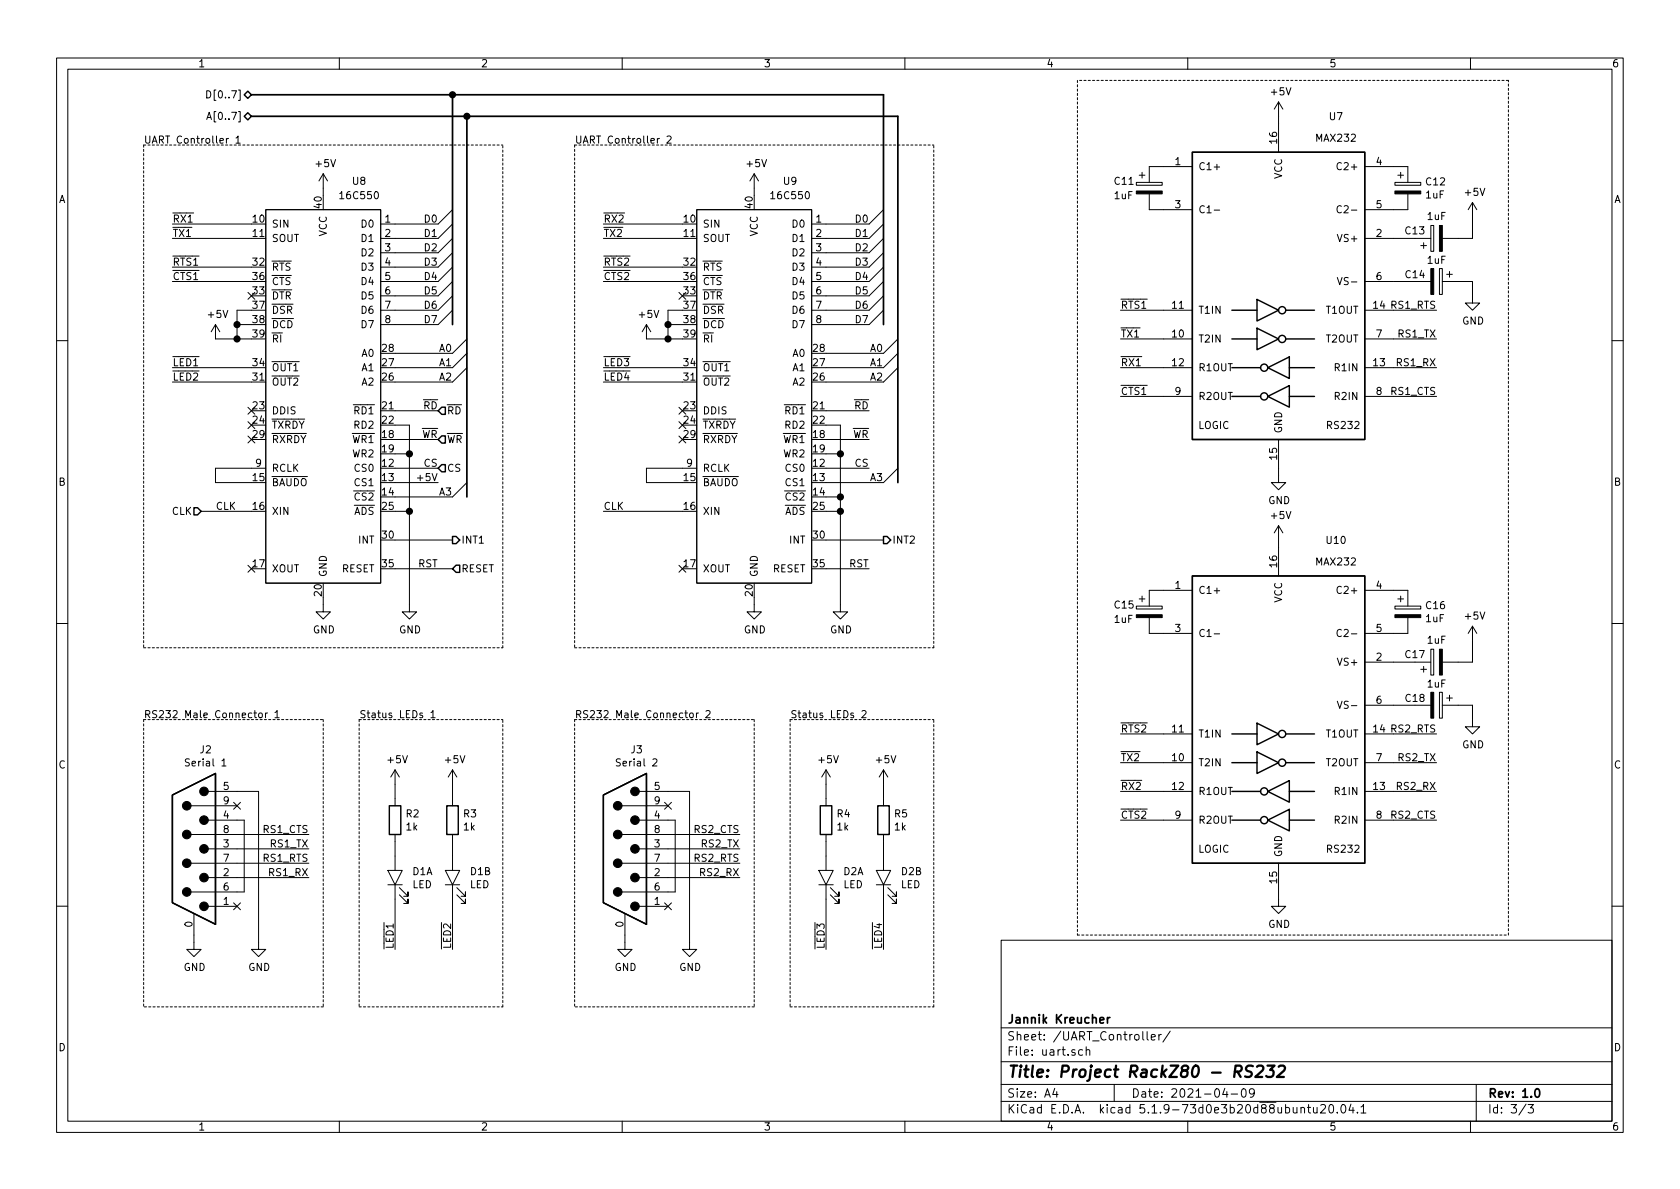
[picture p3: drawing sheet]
<svg xmlns="http://www.w3.org/2000/svg" width="297mm" height="210mm" viewBox="0 0 297 210" stroke-linecap="round" stroke-linejoin="round" font-family="sans-serif">
<g fill="none" stroke="#000" stroke-width=".18">
<path d="M10 10.3h277v189.9h-277zM12 12.2h273v186.1h-273zM36.6 16a.64 .64 0 0 1 .7 .7 .64 .64 0 0 1-.7 .6zM60 10.3v1.9M110 10.3v1.9M160 10.3v1.9M210 10.3v1.9M226.1 18v8.9M226.1 18l-.8 1.3M226.1 18l.7 1.3M260 10.3v1.9M30.5 39.6h13.9"/>
<path d="M33 37.7h1.2M36.6 21.1l.4-1.2 .4 1.2M36.7 20.8h.6M40.4 24.5l-.4 .2M41.7 24.4l.4-.4v1.3M41.7 25.3h.8M47 37.1h20.3v66h-20.3zM57.1 30.7l-.7 1.3M57.1 30.7v3.8M57.1 30.7l.8 1.3M80 39.6l-2.5 2.6h-10.2M80 37.1l-2.5 2.5h-10.2"/>
<path d="M106.7 39.6h13.9M116.6 24.5l-.4 .2M117.9 24.2l.5-.2 .3 .4-.8 .9h.8M123.2 37.1h20.3v66h-20.3zM133.3 30.7l-.7 1.3M133.3 30.7v3.8M133.3 30.7l.8 1.3M156.2 39.6l-2.5 2.6h-10.2M156.2 37.1l-2.5 2.5h-10.2M200.9 32.3h4.6v.5h-4.6zM201.4 31h1M201.9 30.5v1"/>
<path d="M203.2 34.3v2.8h7.6M210.8 29.5h-7.6v2.8M214.7 37.2h.9M237.2 28.9a.5 .5 0 0 0-.7 0 .5 .5 0 0 0-.1 .6 .45 .45 0 0 0 .2 .5 .45 .45 0 0 0 .6-.1M237.2 36.5a.5 .5 0 0 0-.7 0 .5 .5 0 0 0-.1 .6 .45 .45 0 0 0 .2 .5 .45 .45 0 0 0 .6-.1M241.3 29.5h7.6v2.8M246.6 32.3h4.6v.5h-4.6zM247.1 31h1.1M247.6 30.5v1M248.9 34.3v2.8h-7.6M253 39.9h.5v4.5h-.5zM260.3 35.8v6.4h-5.3"/>
<path d="M260.3 35.8l-.7 1.3M260.3 35.8l.8 1.3M30.5 42.2h13.9M30.5 49.8h13.9M30.5 47.2h13.9M38.1 57.4l-.8 1.3M38.1 57.4v2.5h6.3M38.1 57.4l.8 1.3M41.9 57.4h2.5M43.8 51.7l1.3 1.2M44.4 54.9h-2.5v5M45.1 51.7l-1.3 1.2"/>
<path d="M80 52.3l-2.5 2.6h-10.2M80 47.2l-2.5 2.6h-10.2M80 42.2l-2.5 2.5h-10.2M80 44.7l-2.5 2.5h-10.2M80 49.8l-2.5 2.5h-10.2M80 54.9l-2.5 2.5h-10.2M82.5 59.9l-2.5 2.6h-10.2M106.7 42.2h13.9M106.7 49.8h13.9M106.7 47.2h13.9M114.3 57.4v2.5h6.3M114.3 57.4l-.8 1.3"/>
<path d="M114.3 57.4l.8 1.3M118.1 57.4h2.5M120 51.7l1.3 1.2M120.6 54.9h-2.5v5M121.3 51.7l-1.3 1.2M156.2 52.3l-2.5 2.6h-10.2M156.2 47.2l-2.5 2.6h-10.2M156.2 42.2l-2.5 2.5h-10.2M156.2 44.7l-2.5 2.5h-10.2M156.2 49.8l-2.5 2.5h-10.2M156.2 54.9l-2.5 2.5h-10.2M158.7 59.9l-2.5 2.6h-10.2"/>
<path d="M198.1 59.9h12.7M198.1 54.9h12.7M236.4 49.1l.5 1.2 .4-1.2M241.3 59.9h12.7M241.3 54.9h12.7M241.3 42.2h11.7M241.3 49.8h11.7M251.2 43.4h1M251.7 42.9v1M254.5 47.5h.5v4.6h-.5zM255 49.8h5.3v3.8h1.3l-1.3 1.3-1.2-1.3h1.2M255.8 48.5h1"/>
<path d="M256.3 48v1M10 60.2h2M30.5 65h13.9M30.5 67.6h13.9M34 63.1h1.2M43.8 72l1.3 1.2M43.8 74.6l1.3 1.2M43.8 77.1l1.3 1.2M45.1 77.1l-1.3 1.2M45.1 74.6l-1.3 1.2M45.1 72l-1.3 1.2M69.8 75.2h2.6v33h1.3l-1.3 1.3-1.3-1.3h1.3"/>
<path d="M69.8 77.7h7.7M69.8 72.6h7.7M82.5 62.5l-2.5 2.5h-10.2M82.5 65l-2.5 2.6h-10.2M106.7 65h13.9M106.7 67.6h13.9M120 77.1l1.3 1.2M120 74.6l1.3 1.2M120 72l1.3 1.2M121.3 74.6l-1.3 1.2M121.3 72l-1.3 1.2M121.3 77.1l-1.3 1.2"/>
<path d="M146 75.2h2.6v33h1.3l-1.3 1.3-1.3-1.3h1.3M146 77.7h7.7M146 72.6h7.7M158.7 62.5l-2.5 2.5h-10.2M158.7 65l-2.5 2.6h-10.2M198.1 65h12.7M198.1 70.1h12.7M200.7 63.1h1.2M226.1 77.7v7.6h1.2l-1.2 1.3-1.3-1.3h1.3M241.3 65h12.7M241.3 70.1h12.7M285 60.2h2"/>
<path d="M35.6 90.4h8.8M43.8 100l1.3 1.2M45.1 100l-1.3 1.2M47 82.8h-8.9v2.5h6.3M69.8 82.8h7.7M69.8 90.4h2.6M69.8 85.3h7.7M69.8 95.5h10.2M69.8 80.3h2.6M82.5 85.3l-2.5 2.6h-10.2M106.7 90.4h13.9M120 100l1.3 1.2"/>
<path d="M121.3 100l-1.3 1.2M123.2 82.8h-8.9v2.5h6.3M146 82.8h7.7M146 90.4h2.6M146 95.5h10.2M146 80.3h2.6M146 87.9h2.6M158.7 82.8l-2.5 2.5h-10.2M226.1 93l-.8 1.2M226.1 93v8.8M226.1 93l.7 1.2M10 110.3h2"/>
<path d="M57.1 105.7v2.5h1.3l-1.3 1.3-1.2-1.3h1.2M69.8 100.6h10.2M133.3 105.7v2.5h1.3l-1.3 1.3-1.2-1.3h1.2M146 100.6h7.7M200.9 107.2h4.6v.5h-4.6zM201.4 105.9h1M201.9 105.4v1M203.2 109.2v2.8h7.6M210.8 104.4h-7.6v2.8M214.7 112.1h.9M237.2 103.8a.5 .5 0 0 0-.7 0 .5 .5 0 0 0-.1 .6 .45 .45 0 0 0 .2 .5 .45 .45 0 0 0 .6-.1M237.2 111.4a.5 .5 0 0 0-.7 0 .5 .5 0 0 0-.1 .6 .45 .45 0 0 0 .2 .5 .45 .45 0 0 0 .6-.1"/>
<path d="M241.3 104.4h7.6v2.8M241.3 117.1h11.7M246.6 107.2h4.6v.5h-4.6zM247.1 105.9h1.1M247.6 105.4v1M248.9 109.2v2.8h-7.6M251.2 118.4h1M251.7 117.9v1M253 114.8h.5v4.6h-.5zM260.3 110.7v6.4h-5.3M260.3 110.7l-.7 1.3M260.3 110.7l.8 1.3"/>
<path d="M285 110.3h2M36.8 139.9h8.9v28h1.3l-1.3 1.3-1.3-1.3h1.3M39.2 134.5l.4-.3v1.3M39.2 135.5h.8M45.8 126.1h.4l.1 .1v.7h-.3l-.3-.2zM46.9 126.1v.8M47.3 126.1h-.3l-.1 .2M48.6 126l.4-.4v1.3M48.6 126.9h.8M69.8 136.1v6.4M69.8 136.1l-.7 1.3M69.8 136.1l.8 1.3"/>
<path d="M76.2 126l.4-.4v1.3M76.2 126.9h.7M80 136.1v6.4M80 136.1l-.8 1.3M80 136.1l.8 1.3M113 139.9h8.9v28h1.3l-1.3 1.3-1.3-1.3h1.3M115.4 134.3l.5-.1 .3 .3-.1 .2-.7 .8h.8M122 126.1h.4l.1 .1v.7h-.3l-.3-.2zM123.1 126.1v.8M123.5 126.1l-.4 .2M124.8 125.8l.5-.2 .2 .2 .1 .2-.1 .2-.7 .7h.8M146 136.1l-.7 1.3"/>
<path d="M146 136.1v6.4M146 136.1l.8 1.3M152.4 125.8l.5-.2 .2 .4-.8 .9h.8M156.2 136.1v6.4M156.2 136.1l-.8 1.3M156.2 136.1l.8 1.3M198.1 134.9h12.7M198.1 129.8h12.7M198.1 139.9h12.7M236.4 124l.5 1.3 .4-1.3M241.3 134.9h12.7M241.3 129.8h12.7"/>
<path d="M241.3 139.9h12.7M241.3 124.7h11.7M254.5 122.4h.5v4.6h-.5zM255 124.7h5.3v3.8h1.3l-1.3 1.3-1.2-1.3h1.2M255.8 123.4h1M256.3 122.9v1M33.8 152.6h20.8M33.8 147.6h20.8M33.8 142.5h8.1M36.8 145h6.4v12.7h-9.4M36.8 155.2h17.8M36.8 150.1h17.8"/>
<path d="M41.3 159.7l1.2 1.2M41.3 141.9l1.2 1.2M42.5 159.7l-1.2 1.2M42.5 141.9l-1.2 1.2M68.6 153.9h2.5l-1.3 2.6zM68.6 156.5h2.5M69.8 147.6v6.3M69.8 156.5v11.4M70.6 158.2l1.5 1.6v-.8v.8h-.7M70.6 157l1.5 1.5v-.8v.8h-.7M78.7 153.9h2.6l-1.3 2.6zM78.7 156.5h2.6"/>
<path d="M80 147.6v6.3M80 156.5v11.4M80.8 158.2l1.5 1.6v-.8v.8h-.8M80.8 157l1.5 1.5v-.8v.8h-.8M110 152.6h20.8M110 147.6h20.8M110 142.5h8.1M113 145h6.4v12.7h-9.4M113 155.2h17.8M113 150.1h17.8M117.5 141.9l1.2 1.2M117.5 159.7l1.2 1.2"/>
<path d="M118.7 141.9l-1.2 1.2M118.7 159.7l-1.2 1.2M144.8 153.9h2.5l-1.3 2.6zM144.8 156.5h2.5M146 147.6v6.3M146 156.5v11.4M146.8 158.2l1.5 1.6v-.8v.8h-.7M146.8 157l1.5 1.5v-.8v.8h-.7M154.9 153.9h2.6l-1.3 2.6zM154.9 156.5h2.6M156.2 147.6v6.3M156.2 156.5v11.4"/>
<path d="M157 158.2l1.5 1.6v-.8v.8h-.8M157 157l1.5 1.5v-.8v.8h-.8M198.1 145h12.7M226.1 152.6v7.7h1.2l-1.2 1.2-1.3-1.2h1.3M241.3 145h12.7M10 160.2h2M34.3 161.5v6.4h1.3l-1.3 1.3-1.3-1.3h1.3M36.8 160.3h5.1M67.9 163.1v1.3M110.5 161.5v6.4h1.3l-1.3 1.3-1.3-1.3h1.3M113 160.3h5.1M177 166.3h108v32h-108z"/>
<path d="M285 160.2h2M60 198.3v1.9M110 198.3v1.9M160 198.3v1.9M177 194.8h108M177 191.8h108M177 187.8h108M177 181.8h108M186.5 192.5l-.4 1h1M186.8 193v1M191.4 185.7l-.4-.1-.3 .3 .1 .6h.6M192 185.7l.3-.1 .3 .1 .1 .9"/>
<path d="M192 185.1v1.5M197 191.8v3M202.8 182.4v1.3l.2 .2M203.6 183.4l.7-.1-.1-.3-.4-.1-.2 .2v.7h.6M204.9 182.9v1M205.3 182.9l-.4 .3M206.9 182.3l-1.3 2M210 198.3v1.9M216.6 192.5l-.4 1h.9M216.9 193v1M217.7 193.5h1.1M219.6 192.7l.4-.2a.94 .94 0 0 1 0 1.5 .82 .82 0 0 1-.4-1.3z"/>
<path d="M221.8 193.2l-.3 .3h-.3l-.3-.3v-.4l.2-.2 .4-.1 .2 .2a1.13 1.13 0 0 1-.2 1.2l-.4 .1M230 196l.2-.2 .4 .1 .1 .9M230 195.8v1M231.2 195.8h.5M231.4 195.3v1.3l.3 .2M232.2 195.8l.1 .9 .4 .1 .2-.1M232.9 195.8v1M233.5 195.5l.2-.2h.4l.3 .5-.9 1h.9M235.2 195.4l.2-.1a.94 .94 0 0 1 0 1.5 .82 .82 0 0 1-.2-1.4zM236.4 196.7v.1M237.3 195.4l.1-.1a.8 .8 0 0 1 .6 .8 .8 .8 0 0 1-.6 .7 1 1 0 0 1-.1-1.4zM238.9 195.2l-.4 1.1h.9"/>
<path d="M239.2 195.8v1M240 196.7v.1M240.6 195.8l.5-.5v1.5M240.6 196.8h.9M260 198.3v1.9M261 191.8v6.5M269.8 195.2l-1.2 2M270.2 195.3h.9l-.5 .6 .4 .1v.7l-.2 .1-.6-.1"/>
</g>
<path d="M44.4 16.8h111.8v40.6M80 16.8v40.6M44.4 20.6h114.3v64.7M82.5 20.6v67.3M195.8 179.9v1M196.2 179.9l-.4 .3M194.5 180.4l.7-.1-.1-.3-.4-.1-.2 .2v.7h.6M271.5 192.7l.2-.2a.81 .81 0 0 1 .6 .6 .81 .81 0 0 1-.3 .8l-.1 .1a.79 .79 0 0 1-.4-1.3z" fill="none" stroke="#000" stroke-width=".3"/>
<path d="M218.3 189.5h.8a.56 .56 0 0 0 .5-.5 .56 .56 0 0 0-.4-.6h-.7l-.3 2M218.8 189.5l.6 .9M221.5 188.5l-.3-.1-.7 .1a.47 .47 0 0 0-.2 .5 .47 .47 0 0 0 .3 .4l.4 .1a.48 .48 0 0 1 .3 .5 .48 .48 0 0 1-.4 .4l-.8-.1M222.2 188.6l.4-.2h.4a.46 .46 0 0 1 .4 .6l-.2 .3-1.3 1.1h1.3M224.1 188.4h1.2l-.7 .8 .4 .1 .2 .3-.2 .7-.3 .1h-.6l-.2-.1M226.1 188.6l.3-.2h.5l.2 .2 .1 .4-.1 .3-1.3 1.1h1.2" fill="none" stroke="#000" stroke-width=".41"/>
<g fill="none" stroke="#000" stroke-width=".25">
<path d="M43.2 16.8l.6-.7 .6 .7-.6 .6zM43.8 19.9l.6 .7-.6 .6-.6-.6zM210.8 26.9h30.5v50.8h-30.5zM217.8 59.9h4.4M217.8 54.9h4.4M222.2 58l3.9 1.9-3.9 1.9zM222.2 53l3.9 1.9-3.9 1.9zM227.3 59.9h5.1M227.3 54.9h5.1M77.5 77.7l.6-.6h.6v1.3h-.6zM78.1 72h.6v1.3h-.6l-.6-.7zM217.8 70.1h5.1"/>
<path d="M217.8 65h5.1M224.2 70.1l3.8-1.9v3.8zM224.2 65l3.8-1.9v3.8zM228 70.1h4.4M228 65h4.4M34.3 89.8h.6l.7 .6-.7 .7h-.6zM77.5 82.8l.6-.6h.6v1.2h-.6zM80 94.9h.6l.7 .6-.7 .6h-.6zM80.6 99.9h.7v1.3h-.7l-.6-.6zM156.2 94.9h.6l.7 .6-.7 .6h-.6zM210.8 101.8h30.5v50.8h-30.5zM217.8 134.9h4.4"/>
<path d="M217.8 129.8h4.4M217.8 139.9h5.1M222.2 133l3.9 1.9-3.9 1.9zM222.2 127.9l3.9 1.9-3.9 1.9zM224.2 139.9l3.8-1.9v3.9zM227.3 134.9h5.1M227.3 129.8h5.1M228 139.9h4.4M30.5 140.6l7.6-3.8v26.6l-7.6-3.8zM68.8 142.5h2.1v5.1h-2.1zM79 142.5h2v5.1h-2zM106.7 140.6l7.6-3.8v26.6l-7.6-3.8z"/>
<path d="M145 142.5h2.1v5.1h-2.1zM155.2 142.5h2v5.1h-2zM217.8 145h5.1M224.2 145l3.8-1.9v3.8zM228 145h4.4"/>
<circle cx="226.7" cy="54.9" r=".63"/>
<circle cx="226.7" cy="59.9" r=".63"/>
<circle cx="223.5" cy="70.1" r=".63"/>
<circle cx="223.5" cy="65" r=".63"/>
<circle cx="223.5" cy="139.9" r=".63"/>
<circle cx="226.7" cy="134.9" r=".63"/>
<circle cx="226.7" cy="129.8" r=".63"/>
<circle cx="223.5" cy="145" r=".63"/>
</g>
<g fill="#000" stroke="#000" stroke-width=".18">
<path d="M200.9 33.8h4.6v.5h-4.6zM246.6 33.8h4.6v.5h-4.6zM254.5 39.9h.5v4.5h-.5zM253 47.5h.5v4.6h-.5zM200.9 108.7h4.6v.5h-4.6zM246.6 108.7h4.6v.5h-4.6zM254.5 114.8h.5v4.6h-.5zM253 122.4h.5v4.6h-.5z"/>
<circle cx="36.1" cy="139.9" r=".76"/>
<circle cx="112.3" cy="139.9" r=".76"/>
<circle cx="33" cy="157.7" r=".76"/>
<circle cx="33" cy="147.6" r=".76"/>
<circle cx="33" cy="142.5" r=".76"/>
<circle cx="33" cy="152.6" r=".76"/>
<circle cx="36.1" cy="155.2" r=".76"/>
<circle cx="36.1" cy="145" r=".76"/>
<circle cx="36.1" cy="150.1" r=".76"/>
<circle cx="109.2" cy="142.5" r=".76"/>
<circle cx="109.2" cy="152.6" r=".76"/>
<circle cx="109.2" cy="157.7" r=".76"/>
<circle cx="109.2" cy="147.6" r=".76"/>
<circle cx="112.3" cy="155.2" r=".76"/>
<circle cx="112.3" cy="145" r=".76"/>
<circle cx="112.3" cy="150.1" r=".76"/>
<circle cx="36.1" cy="160.3" r=".76"/>
<circle cx="112.3" cy="160.3" r=".76"/>
</g>
<g fill="none" stroke="#000" stroke-width=".18" stroke-dasharray=".4 .4">
<path d="M190.5 14.2v151.1M266.7 14.2h-76.2M25.4 25.6v88.9M25.4 25.6h63.5M101.6 25.6h63.5M101.6 25.6v88.9M25.4 114.5h63.5M88.9 114.5v-88.9M101.6 114.5h63.5M165.1 114.5v-88.9M25.4 127.2h31.7M25.4 127.2v50.8"/>
<path d="M57.1 127.2v50.8M63.5 127.2h25.4M63.5 127.2v50.8M101.6 127.2v50.8M101.6 127.2h31.7M133.3 127.2v50.8M139.7 127.2h25.4M139.7 127.2v50.8M57.1 178h-31.7M63.5 178h25.4M88.9 178v-50.8M133.3 178h-31.7"/>
<path d="M139.7 178h25.4M165.1 178v-50.8M190.5 165.3h76.2M266.7 165.3v-151.1"/>
</g>
<g fill="#000" stroke="#000" stroke-width=".25">
<circle cx="80" cy="16.8" r=".51"/>
<circle cx="82.6" cy="20.6" r=".51"/>
<circle cx="41.9" cy="57.4" r=".51"/>
<circle cx="41.9" cy="59.9" r=".51"/>
<circle cx="118.1" cy="59.9" r=".51"/>
<circle cx="118.1" cy="57.4" r=".51"/>
<circle cx="72.4" cy="90.4" r=".51"/>
<circle cx="72.4" cy="80.3" r=".51"/>
<circle cx="148.6" cy="80.3" r=".51"/>
<circle cx="148.6" cy="87.9" r=".51"/>
<circle cx="148.6" cy="90.4" r=".51"/>
</g>
<text font-size="2.8" x="178" y="190.5">Title: Project RackZ80 - RS232</text>
<g font-size="2.1">
<text x="178" y="184">Sheet: /UART_Controller/</text>
<text x="178" y="181">Jannik Kreucher</text>
<text x="178" y="186.7">File: uart.sch</text>
<text x="178" y="196.9">KiCad E.D.A. kicad 5.1.9-73d0e3b20d88ubuntu20.04.1</text>
<text x="178" y="194.1">Size: A4</text>
<text x="200" y="194.1">Date: 2021-04-09</text>
<text x="263" y="194.1">Rev: 1.0</text>
<text x="263" y="196.9">Id: 3/3</text>
</g>
<g font-size="1.8">
<text x="35" y="11.9">1</text>
<text x="85" y="11.9">2</text>
<text x="135" y="11.9">3</text>
<text x="185" y="11.9">4</text>
<text x="235" y="11.9">5</text>
<text x="285" y="11.9">6</text>
<text x="37.5" y="17.4">D[0..7]</text>
<text x="224.8" y="16.9">+5V</text>
<text x="37.5" y="21.2">A[0..7]</text>
<text x="235.1" y="21.3">U7</text>
<text x="25.4" y="25.4">UART Controller 1</text>
<text x="55.9" y="29.6">+5V</text>
<text x="101.6" y="25.4">UART Controller 2</text>
<text x="132.1" y="29.6">+5V</text>
<text x="207.8" y="29.2">1</text>
<text x="225.8" y="25.3" transform="rotate(-90 225.8 25.3)">16</text>
<text x="232.8" y="25.1">MAX232</text>
<text x="243.4" y="29.2">4</text>
<text x="10.4" y="35.9">A</text>
<text x="60.4" y="35.2">16C550</text>
<text x="62.4" y="32.7">U8</text>
<text x="136.6" y="35.2">16C550</text>
<text x="138.6" y="32.7">U9</text>
<text x="197.1" y="35.2">1uF</text>
<text x="197.1" y="32.7">C11</text>
<text x="211.8" y="30.1">C1+</text>
<text x="226.7" y="31.7" transform="rotate(-90 226.7 31.7)">VCC</text>
<text x="237" y="30.1">C2+</text>
<text x="252.1" y="35.1">1uF</text>
<text x="252.2" y="32.8">C12</text>
<text x="259.1" y="34.6">+5V</text>
<text x="285.4" y="35.9">A</text>
<text x="30.5" y="39.4">RX1</text>
<text x="30.5" y="41.9">TX1</text>
<text x="44.8" y="39.4">10</text>
<text x="44.8" y="41.9">11</text>
<text x="48" y="40.3">SIN</text>
<text x="56.9" y="36.8" transform="rotate(-90 56.9 36.8)">40</text>
<text x="57.8" y="41.8" transform="rotate(-90 57.8 41.8)">VCC</text>
<text x="64" y="40.3">D0</text>
<text x="68.1" y="39.4">1</text>
<text x="68.1" y="41.9">2</text>
<text x="75.2" y="39.4">D0</text>
<text x="75.2" y="41.9">D1</text>
<text x="106.7" y="41.9">TX2</text>
<text x="106.7" y="39.4">RX2</text>
<text x="121" y="39.4">10</text>
<text x="121" y="41.9">11</text>
<text x="124.2" y="40.3">SIN</text>
<text x="133.1" y="36.8" transform="rotate(-90 133.1 36.8)">40</text>
<text x="134" y="41.8" transform="rotate(-90 134 41.8)">VCC</text>
<text x="140.2" y="40.3">D0</text>
<text x="144.3" y="39.4">1</text>
<text x="144.3" y="41.9">2</text>
<text x="151.4" y="41.9">D1</text>
<text x="151.4" y="39.4">D0</text>
<text x="207.8" y="36.8">3</text>
<text x="211.8" y="37.7">C1-</text>
<text x="237.4" y="37.7">C2-</text>
<text x="243.4" y="41.9">2</text>
<text x="243.4" y="36.8">5</text>
<text x="248.5" y="41.4">C13</text>
<text x="252.4" y="38.9">1uF</text>
<text x="30.5" y="47">RTS1</text>
<text x="44.8" y="47">32</text>
<text x="48" y="42.8">SOUT</text>
<text x="48" y="47.9">RTS</text>
<text x="64" y="42.8">D1</text>
<text x="64" y="45.3">D2</text>
<text x="64" y="47.9">D3</text>
<text x="68.1" y="44.4">3</text>
<text x="68.1" y="47">4</text>
<text x="75.2" y="44.4">D2</text>
<text x="75.2" y="47">D3</text>
<text x="106.7" y="47">RTS2</text>
<text x="121" y="47">32</text>
<text x="124.2" y="42.8">SOUT</text>
<text x="124.2" y="47.9">RTS</text>
<text x="140.2" y="42.8">D1</text>
<text x="140.2" y="45.3">D2</text>
<text x="140.2" y="47.9">D3</text>
<text x="144.3" y="44.4">3</text>
<text x="144.3" y="47">4</text>
<text x="151.4" y="47">D3</text>
<text x="151.4" y="44.4">D2</text>
<text x="236.9" y="42.8">VS+</text>
<text x="252.4" y="46.7">1uF</text>
<text x="30.5" y="49.5">CTS1</text>
<text x="44.8" y="52.1">33</text>
<text x="44.8" y="49.5">36</text>
<text x="48" y="53">DTR</text>
<text x="48" y="50.4">CTS</text>
<text x="64" y="50.4">D4</text>
<text x="64" y="53">D5</text>
<text x="68.1" y="49.5">5</text>
<text x="68.1" y="52.1">6</text>
<text x="75.2" y="49.5">D4</text>
<text x="75.2" y="52.1">D5</text>
<text x="106.7" y="49.5">CTS2</text>
<text x="121" y="52.1">33</text>
<text x="121" y="49.5">36</text>
<text x="124.2" y="53">DTR</text>
<text x="124.2" y="50.4">CTS</text>
<text x="140.2" y="50.4">D4</text>
<text x="140.2" y="53">D5</text>
<text x="144.3" y="49.5">5</text>
<text x="144.3" y="52.1">6</text>
<text x="151.4" y="52.1">D5</text>
<text x="151.4" y="49.5">D4</text>
<text x="237.3" y="50.4">VS-</text>
<text x="243.4" y="49.5">6</text>
<text x="248.6" y="49.2">C14</text>
<text x="36.9" y="56.2">+5V</text>
<text x="44.8" y="54.6">37</text>
<text x="44.8" y="57.1">38</text>
<text x="44.8" y="59.7">39</text>
<text x="48" y="55.5">DSR</text>
<text x="48" y="58">DCD</text>
<text x="64" y="55.5">D6</text>
<text x="64" y="58">D7</text>
<text x="68.1" y="54.6">7</text>
<text x="68.1" y="57.1">8</text>
<text x="75.2" y="54.6">D6</text>
<text x="75.2" y="57.1">D7</text>
<text x="113.1" y="56.2">+5V</text>
<text x="121" y="54.6">37</text>
<text x="121" y="57.1">38</text>
<text x="121" y="59.7">39</text>
<text x="124.2" y="55.5">DSR</text>
<text x="124.2" y="58">DCD</text>
<text x="140.2" y="55.5">D6</text>
<text x="140.2" y="58">D7</text>
<text x="144.3" y="54.6">7</text>
<text x="144.3" y="57.1">8</text>
<text x="151.4" y="57.1">D7</text>
<text x="151.4" y="54.6">D6</text>
<text x="198.1" y="59.7">TX1</text>
<text x="198.1" y="54.6">RTS1</text>
<text x="207.3" y="59.7">10</text>
<text x="207.3" y="54.6">11</text>
<text x="211.8" y="55.5">T1IN</text>
<text x="234.5" y="55.5">T1OUT</text>
<text x="242.9" y="54.6">14 RS1_RTS</text>
<text x="243.4" y="59.7">7</text>
<text x="247.3" y="59.7">RS1_TX</text>
<text x="258.5" y="57.4">GND</text>
<text x="30.5" y="64.8">LED1</text>
<text x="44.8" y="64.8">34</text>
<text x="48" y="65.7">OUT1</text>
<text x="48" y="60.6">RI</text>
<text x="64" y="65.7">A1</text>
<text x="64" y="63.1">A0</text>
<text x="67.6" y="64.8">27</text>
<text x="67.6" y="62.2">28</text>
<text x="77.7" y="62.2">A0</text>
<text x="77.7" y="64.8">A1</text>
<text x="106.7" y="64.8">LED3</text>
<text x="121" y="64.8">34</text>
<text x="124.2" y="65.7">OUT1</text>
<text x="124.2" y="60.6">RI</text>
<text x="140.2" y="65.7">A1</text>
<text x="140.2" y="63.1">A0</text>
<text x="143.8" y="64.8">27</text>
<text x="143.8" y="62.2">28</text>
<text x="153.9" y="62.2">A0</text>
<text x="153.9" y="64.8">A1</text>
<text x="198.1" y="64.8">RX1</text>
<text x="207.3" y="64.8">12</text>
<text x="211.8" y="60.6">T2IN</text>
<text x="211.8" y="65.7">R1OUT</text>
<text x="234.5" y="60.6">T2OUT</text>
<text x="236.2" y="65.7">R1IN</text>
<text x="242.9" y="64.8">13</text>
<text x="247.1" y="64.8">RS1_RX</text>
<text x="30.5" y="67.3">LED2</text>
<text x="44.8" y="67.3">31</text>
<text x="48" y="68.2">OUT2</text>
<text x="64" y="68.2">A2</text>
<text x="67.6" y="67.3">26</text>
<text x="77.7" y="67.3">A2</text>
<text x="106.7" y="67.3">LED4</text>
<text x="121" y="67.3">31</text>
<text x="124.2" y="68.2">OUT2</text>
<text x="140.2" y="68.2">A2</text>
<text x="143.8" y="67.3">26</text>
<text x="153.9" y="67.3">A2</text>
<text x="198.1" y="69.8">CTS1</text>
<text x="207.8" y="69.8">9</text>
<text x="211.8" y="70.7">R2OUT</text>
<text x="236.2" y="70.7">R2IN</text>
<text x="243.4" y="69.8">8</text>
<text x="246" y="69.8">RS1_CTS</text>
<text x="44.8" y="72.4">23</text>
<text x="44.8" y="74.9">24</text>
<text x="44.8" y="77.5">29</text>
<text x="48" y="73.3">DDIS</text>
<text x="48" y="75.8">TXRDY</text>
<text x="62.8" y="73.3">RD1</text>
<text x="62.8" y="75.8">RD2</text>
<text x="67.6" y="77.5">18</text>
<text x="67.6" y="72.4">21</text>
<text x="67.6" y="74.9">22</text>
<text x="74.5" y="77.5">WR</text>
<text x="74.9" y="72.4">RD</text>
<text x="79" y="73.3">RD</text>
<text x="121" y="72.4">23</text>
<text x="121" y="74.9">24</text>
<text x="121" y="77.5">29</text>
<text x="124.2" y="73.3">DDIS</text>
<text x="124.2" y="75.8">TXRDY</text>
<text x="139" y="73.3">RD1</text>
<text x="139" y="75.8">RD2</text>
<text x="143.8" y="77.5">18</text>
<text x="143.8" y="72.4">21</text>
<text x="143.8" y="74.9">22</text>
<text x="150.7" y="77.5">WR</text>
<text x="151.1" y="72.4">RD</text>
<text x="211.8" y="75.9">LOGIC</text>
<text x="226.7" y="76.7" transform="rotate(-90 226.7 76.7)">GND</text>
<text x="234.8" y="75.9">RS232</text>
<text x="45.2" y="82.5">9</text>
<text x="48" y="78.4">RXRDY</text>
<text x="48" y="83.4">RCLK</text>
<text x="62.4" y="78.4">WR1</text>
<text x="62.4" y="80.9">WR2</text>
<text x="62.9" y="83.4">CS0</text>
<text x="67.6" y="82.5">12</text>
<text x="67.6" y="80">19</text>
<text x="75" y="82.5">CS</text>
<text x="79" y="83.4">CS</text>
<text x="79" y="78.4">WR</text>
<text x="121.4" y="82.5">9</text>
<text x="124.2" y="78.4">RXRDY</text>
<text x="124.2" y="83.4">RCLK</text>
<text x="138.6" y="78.4">WR1</text>
<text x="138.6" y="80.9">WR2</text>
<text x="139.1" y="83.4">CS0</text>
<text x="143.8" y="82.5">12</text>
<text x="143.8" y="80">19</text>
<text x="151.2" y="82.5">CS</text>
<text x="225.8" y="81.2" transform="rotate(-90 225.8 81.2)">15</text>
<text x="10.4" y="85.9">B</text>
<text x="44.8" y="85.1">15</text>
<text x="48" y="86">BAUDO</text>
<text x="62.9" y="86">CS1</text>
<text x="62.9" y="88.5">CS2</text>
<text x="67.6" y="85.1">13</text>
<text x="67.6" y="87.6">14</text>
<text x="74.3" y="85.1">+5V</text>
<text x="77.7" y="87.6">A3</text>
<text x="121" y="85.1">15</text>
<text x="124.2" y="86">BAUDO</text>
<text x="139.1" y="86">CS1</text>
<text x="139.1" y="88.5">CS2</text>
<text x="143.8" y="85.1">13</text>
<text x="143.8" y="87.6">14</text>
<text x="153.9" y="85.1">A3</text>
<text x="224.2" y="89.1">GND</text>
<text x="285.4" y="85.9">B</text>
<text x="30.4" y="91.1">CLK</text>
<text x="38.1" y="90.2">CLK</text>
<text x="44.8" y="90.2">16</text>
<text x="48" y="91.1">XIN</text>
<text x="62.6" y="91.1">ADS</text>
<text x="67.6" y="90.2">25</text>
<text x="67.6" y="95.2">30</text>
<text x="106.7" y="90.2">CLK</text>
<text x="121" y="90.2">16</text>
<text x="124.2" y="91.1">XIN</text>
<text x="138.8" y="91.1">ADS</text>
<text x="143.8" y="90.2">25</text>
<text x="143.8" y="95.2">30</text>
<text x="224.8" y="91.8">+5V</text>
<text x="44.8" y="100.3">17</text>
<text x="48" y="101.2">XOUT</text>
<text x="60.4" y="101.2">RESET</text>
<text x="63.4" y="96.1">INT</text>
<text x="67.6" y="100.3">35</text>
<text x="73.9" y="100.3">RST</text>
<text x="81.5" y="101.2">RESET</text>
<text x="81.5" y="96.1">INT1</text>
<text x="121" y="100.3">17</text>
<text x="124.2" y="101.2">XOUT</text>
<text x="136.6" y="101.2">RESET</text>
<text x="139.6" y="96.1">INT</text>
<text x="143.8" y="100.3">35</text>
<text x="150.1" y="100.3">RST</text>
<text x="157.7" y="96.1">INT2</text>
<text x="225.8" y="100.3" transform="rotate(-90 225.8 100.3)">16</text>
<text x="232.8" y="100">MAX232</text>
<text x="234.6" y="96.2">U10</text>
<text x="56.9" y="105.4" transform="rotate(-90 56.9 105.4)">20</text>
<text x="57.8" y="102.1" transform="rotate(-90 57.8 102.1)">GND</text>
<text x="133.1" y="105.4" transform="rotate(-90 133.1 105.4)">20</text>
<text x="134" y="102.1" transform="rotate(-90 134 102.1)">GND</text>
<text x="197.1" y="107.6">C15</text>
<text x="207.8" y="104.1">1</text>
<text x="211.8" y="105">C1+</text>
<text x="226.7" y="106.6" transform="rotate(-90 226.7 106.6)">VCC</text>
<text x="237" y="105">C2+</text>
<text x="243.4" y="104.1">4</text>
<text x="252.2" y="107.7">C16</text>
<text x="55.3" y="112">GND</text>
<text x="70.6" y="112">GND</text>
<text x="131.5" y="112">GND</text>
<text x="146.8" y="112">GND</text>
<text x="197.1" y="110.2">1uF</text>
<text x="207.8" y="111.8">3</text>
<text x="211.8" y="112.6">C1-</text>
<text x="237.4" y="112.6">C2-</text>
<text x="243.4" y="111.8">5</text>
<text x="252.1" y="110">1uF</text>
<text x="252.4" y="113.8">1uF</text>
<text x="259.1" y="109.6">+5V</text>
<text x="236.9" y="117.7">VS+</text>
<text x="243.4" y="116.8">2</text>
<text x="248.5" y="116.4">C17</text>
<text x="237.3" y="125.3">VS-</text>
<text x="243.4" y="124.5">6</text>
<text x="248.6" y="124.1">C18</text>
<text x="252.4" y="121.6">1uF</text>
<text x="25.4" y="127">RS232 Male Connector 1</text>
<text x="63.5" y="127">Status LEDs 1</text>
<text x="101.6" y="127">RS232 Male Connector 2</text>
<text x="139.7" y="127">Status LEDs 2</text>
<text x="198.1" y="129.5">RTS2</text>
<text x="207.3" y="129.5">11</text>
<text x="211.8" y="130.4">T1IN</text>
<text x="234.5" y="130.4">T1OUT</text>
<text x="242.9" y="129.5">14 RS2_RTS</text>
<text x="10.4" y="135.9">C</text>
<text x="33.2" y="135.5">Serial 1</text>
<text x="35.4" y="133.2">J2</text>
<text x="68.6" y="135">+5V</text>
<text x="78.8" y="135">+5V</text>
<text x="109.4" y="135.5">Serial 2</text>
<text x="111.6" y="133.2">J3</text>
<text x="144.8" y="135">+5V</text>
<text x="155" y="135">+5V</text>
<text x="198.1" y="134.6">TX2</text>
<text x="207.3" y="134.6">10</text>
<text x="211.8" y="135.5">T2IN</text>
<text x="234.5" y="135.5">T2OUT</text>
<text x="243.4" y="134.6">7</text>
<text x="247.3" y="134.6">RS2_TX</text>
<text x="258.5" y="132.3">GND</text>
<text x="285.4" y="135.9">C</text>
<text x="39.5" y="139.7">5</text>
<text x="39.5" y="142.2">9</text>
<text x="115.7" y="139.7">5</text>
<text x="115.7" y="142.2">9</text>
<text x="198.1" y="139.7">RX2</text>
<text x="207.3" y="139.7">12</text>
<text x="211.8" y="140.6">R1OUT</text>
<text x="236.2" y="140.6">R1IN</text>
<text x="242.9" y="139.7">13</text>
<text x="247.1" y="139.7">RS2_RX</text>
<text x="39.5" y="149.9">3</text>
<text x="39.5" y="144.8">4</text>
<text x="39.5" y="147.3">8</text>
<text x="46.7" y="147.3">RS1_CTS</text>
<text x="47.9" y="149.9">RS1_TX</text>
<text x="71.8" y="144.5">R2</text>
<text x="71.9" y="146.9">1k</text>
<text x="82" y="144.5">R3</text>
<text x="82" y="146.9">1k</text>
<text x="115.7" y="149.9">3</text>
<text x="115.7" y="144.8">4</text>
<text x="115.7" y="147.3">8</text>
<text x="122.9" y="147.3">RS2_CTS</text>
<text x="124.1" y="149.9">RS2_TX</text>
<text x="148" y="144.5">R4</text>
<text x="148.1" y="146.9">1k</text>
<text x="158.2" y="144.5">R5</text>
<text x="158.2" y="146.9">1k</text>
<text x="198.1" y="144.8">CTS2</text>
<text x="207.8" y="144.8">9</text>
<text x="211.8" y="145.7">R2OUT</text>
<text x="236.2" y="145.7">R2IN</text>
<text x="243.4" y="144.8">8</text>
<text x="246" y="144.8">RS2_CTS</text>
<text x="39.5" y="154.9">2</text>
<text x="39.5" y="152.4">7</text>
<text x="46.7" y="152.4">RS1_RTS</text>
<text x="47.7" y="154.9">RS1_RX</text>
<text x="72.9" y="154.8">D1A</text>
<text x="83.2" y="154.8">D1B</text>
<text x="115.7" y="154.9">2</text>
<text x="115.7" y="152.4">7</text>
<text x="122.9" y="152.4">RS2_RTS</text>
<text x="123.9" y="154.9">RS2_RX</text>
<text x="149.1" y="154.8">D2A</text>
<text x="159.4" y="154.8">D2B</text>
<text x="211.8" y="150.8">LOGIC</text>
<text x="226.7" y="151.6" transform="rotate(-90 226.7 151.6)">GND</text>
<text x="234.8" y="150.8">RS232</text>
<text x="39.5" y="160">1</text>
<text x="39.5" y="157.5">6</text>
<text x="72.9" y="157.1">LED</text>
<text x="83.1" y="157.1">LED</text>
<text x="115.7" y="160">1</text>
<text x="115.7" y="157.5">6</text>
<text x="149.1" y="157.1">LED</text>
<text x="159.3" y="157.1">LED</text>
<text x="225.8" y="156.2" transform="rotate(-90 225.8 156.2)">15</text>
<text x="34" y="163.9" transform="rotate(-90 34 163.9)">0</text>
<text x="69.6" y="167.9" transform="rotate(-90 69.6 167.9)">LED1</text>
<text x="79.8" y="167.9" transform="rotate(-90 79.8 167.9)">LED2</text>
<text x="110.2" y="163.9" transform="rotate(-90 110.2 163.9)">0</text>
<text x="145.8" y="167.9" transform="rotate(-90 145.8 167.9)">LED3</text>
<text x="156" y="167.9" transform="rotate(-90 156 167.9)">LED4</text>
<text x="224.2" y="164.1">GND</text>
<text x="32.5" y="171.7">GND</text>
<text x="43.9" y="171.7">GND</text>
<text x="108.7" y="171.7">GND</text>
<text x="120.1" y="171.7">GND</text>
<text x="10.4" y="185.9">D</text>
<text x="285.4" y="185.9">D</text>
<text x="35" y="199.9">1</text>
<text x="85" y="199.9">2</text>
<text x="135" y="199.9">3</text>
<text x="185" y="199.9">4</text>
<text x="235" y="199.9">5</text>
<text x="285" y="199.9">6</text>
</g>
</svg>
